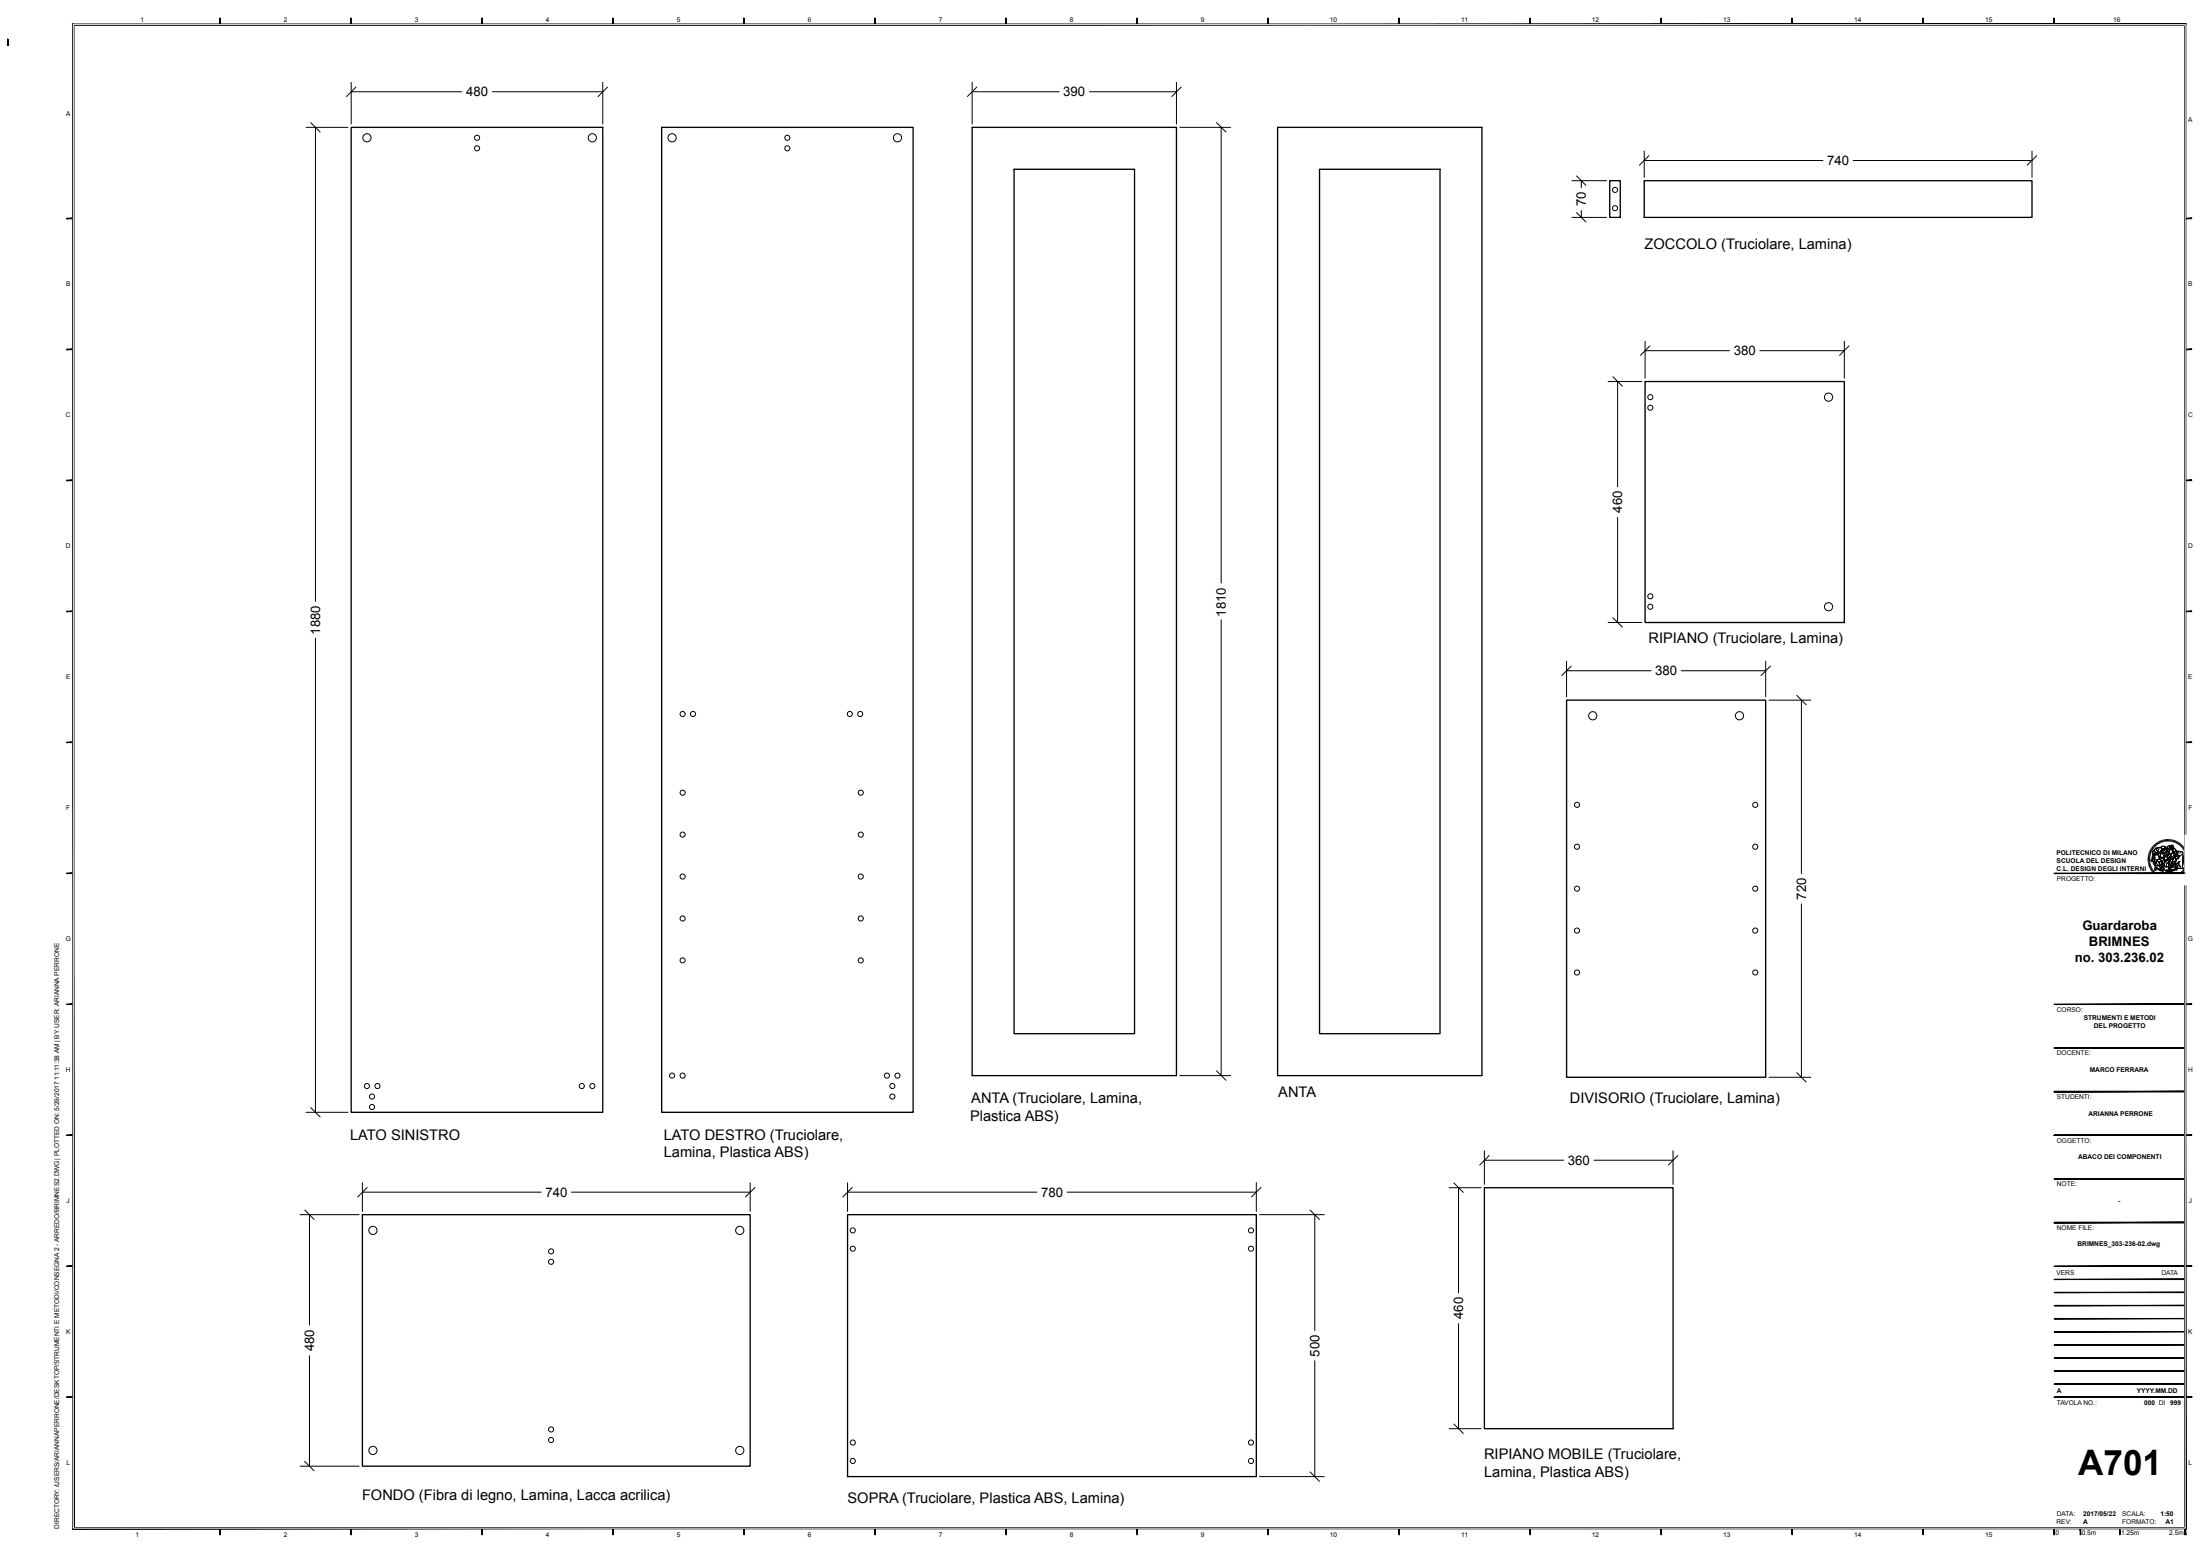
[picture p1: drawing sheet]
<svg xmlns="http://www.w3.org/2000/svg" width="840mm" height="594mm" viewBox="0 0 840 594" stroke-linecap="round" stroke-linejoin="round" font-family="sans-serif">
<g fill="none" stroke="#000" stroke-width=".51">
<path d="M134 48.6h96v376h-96zM252.5 48.6h96v376h-96zM371 48.6h78v362h-78zM487.6 48.6h78v362h-78zM387 64.6h46v330h-46zM503.6 64.6h46v330h-46zM614.3 69h4.1v14h-4.1zM627.5 69h148v14h-148zM627.8 145.6h76.1v92h-76.1zM597.9 267.3h76v143.9h-76zM566.5 453.4h72v92h-72zM138.3 463.7h148v96h-148z"/>
<path d="M323.5 463.7h156v100h-156z"/>
</g>
<g fill="none" stroke="#000" stroke-width=".38">
<path d="M134 31.4v15.9M134 35h42.2M135.8 33.3l-3.6 3.6M187.9 35h42.1M230 31.4v15.9M231.9 33.3l-3.6 3.6M371 35h33.2M371 31.4v15.9M372.8 33.3l-3.6 3.6M415.8 35h33.2M449 31.4v15.9M450.8 33.3l-3.6 3.6"/>
<path d="M116.8 48.6h16M118.6 46.8l3.6 3.6M120.4 48.6v181M450.3 48.6h19.3M464.3 46.8l3.6 3.6M466 48.6v174M627.5 57.7v10M629.3 59.5l-3.6 3.6M775.5 57.7v10M777.3 59.5l-3.6 3.6M599.9 69h13.2M601.7 67.2l3.6 3.6"/>
<path d="M603.5 69v2.6M627.5 61.3h68.2M707.3 61.3h68.2M599.9 83h13.2M601.7 81.2l3.6 3.6M603.5 80.4v2.6M627.8 130.3v14.1M627.8 133.9h32.3M629.7 132.1l-3.6 3.6M671.6 133.9h32.3M703.9 130.3v14.1M705.7 132.1l-3.6 3.6"/>
<path d="M613.7 145.6h12.9M615.6 143.8l3.6 3.6M617.3 145.6v40.2M617.3 197.5v40.1M466 236.6v174M613.7 237.6h12.9M615.6 235.8l3.6 3.6M120.4 243.6v181M597.9 252.5v13.5M597.9 256.1h32.2M599.7 254.3l-3.6 3.6M641.6 256.1h32.3"/>
<path d="M673.9 252.5v13.5M675.7 254.3l-3.6 3.6M675.1 267.3h16M685.7 265.5l3.6 3.5M687.5 267.3v66.2M819.7 328.1h.7M819.7 327.7h.7M819.7 328.4h.7M819.8 327.3l.7 .1M819.8 327l.7 .1M819.9 326.6l.6 .1M820 326.3l.6 .2"/>
<path d="M820 325.9l.7 .3M820.2 325.6l.6 .2M820.3 325.3l.6 .2M820.4 324.9l.7 .3M820.5 328.7l-.7 .1M820.5 329l-.7 .1M820.5 329.4l-.6 .1M820.6 324.6l.6 .3M820.6 329.7l-.6 .1M820.7 330l-.7 .2M820.8 324.3l.6 .3M820.8 330.3l-.7 .2"/>
<path d="M820.9 330.6l-.6 .3M820.9 324l.6 .4M821 330.9l-.6 .3M821.1 323.7l.6 .4M821.1 331.2l-.6 .3M821.3 331.5l-.6 .3M821.4 323.4l.5 .4M821.5 331.8l-.6 .3M821.6 323.2l.5 .4M821.6 325.7l1.4 .3 .6-.4v.6a1.28 1.28 0 0 1-2-.5zM821.6 325.7l.1 .5M821.6 332l-.5 .4"/>
<path d="M821.8 326.2l-.7 2.5 .4 .2M821.8 322.9l.5 .4M821.9 332.3l-.6 .4M821.9 324.7l.4-.2a1 1 0 0 0 1.2 1.1l-.5 .4-.4-.2a.72 .72 0 0 1-1.1-.6zM822 322.6l.5 .5M822 332.5l-.5 .5M822.1 326.2l.4 .1-.2 .6v2.1l-.3 .1-.5-.3zM822.1 326.2l-.3 .5-.3 2.2 .7 .2M822.2 324.5l-.3 .2a.56 .56 0 0 0-.4 .6 .56 .56 0 0 0 .5 .5l1 .2 .6-.4M822.3 332.8l-.5 .5M822.3 329.8l.1 .2a1.26 1.26 0 0 0 1.7 .3M822.3 322.4l.4 .5"/>
<path d="M822.4 324.2l.5-.5 1.4-.2a.84 .84 0 0 0-1 .3 .84 .84 0 0 0 0 1l.3 .1v.6a.98 .98 0 0 1-1-.3 .98 .98 0 0 1-.2-1zM822.5 330.2l.7 .3 .9-.2 .4 1.1 .2-.3 .2 .4-.1-.5 .4 .4-.2-.5 .4 .2-.8-.7 .3-.8 .6 .7a.99 .99 0 0 1 .1 1.4 .99 .99 0 0 1-1.4 .1 1.72 1.72 0 0 1-1.7-1.6zM822.5 330.2a3.3 3.3 0 0 0 2.5 2l.2 .1M822.5 326.3a.85 .85 0 0 1 1.4 .4l.3 1.2-.7 .2a.42 .42 0 0 0-.5 .2 .42 .42 0 0 0 .2 .6l-.4 .4-.5-.4zM822.5 333.1l-.5 .4M822.5 326.3l-.2 .6 .1 2.2M822.6 330.9l1.9 1.1a.81 .81 0 0 0 1.3-.6 .65 .65 0 0 1 0 1 .65 .65 0 0 1-.9 0l-1-.3a.66 .66 0 0 0-.5-.6 .66 .66 0 0 0-.7 .4l.2 .1-.4 .3-.2-.6zM822.6 322.1l.4 .6M822.6 330.9l-.3 .8 .2 .6 .3-.2-.1-.2a.66 .66 0 0 1 .7-.4 .66 .66 0 0 1 .5 .6l.5 .2a1.03 1.03 0 0 0 1.6-.1l-.2-.8M822.7 333.3l-.4 .5M822.8 329.3l-.6-.2-.3 .2v.7a.86 .86 0 0 1 .9-.4 .86 .86 0 0 1 .7 .5M822.9 329.1a.56 .56 0 0 1 .6-.4 .56 .56 0 0 1 .5 .5l-.1 1.3a1.31 1.31 0 0 1-1.5-.5v-.3l.6-.1z"/>
<path d="M822.9 321.9l.4 .6M823 333.5l-.5 .5M823 328.3l1.2-.4 .3 .2 .3-.5 .4-.1a1.12 1.12 0 0 1 1.1 1.2 1.12 1.12 0 0 1-1.2 1.1l-.2-.2 .4-.4-.2-.5-.5-.1-.5 .7-.7-.6-.2 .2zM823.2 321.7l.4 .6M823.2 333.7l-.4 .5M823.3 323.8a.9 .9 0 0 1 1.1-.3 .9 .9 0 0 1 .5 1.1l-.1 .1a1.77 1.77 0 0 0 .3 2.7l-.6 .7-.3-.2-.6-2.3a.91 .91 0 0 0-.6-1.2zM823.3 328.6l.8 .7M823.4 328.7a.57 .57 0 0 0-.4 .9M823.5 321.5l.3 .6M823.5 333.9l-.4 .5M823.6 326.2h-1.9l-.4 1.5-.5 .7 .3 .3M823.8 326.6l.2 1.4"/>
<path d="M823.8 321.3l.3 .7M823.8 334l-.4 .6M824 323.8l-.4 1.8 .6 1.8a.34 .34 0 0 0 0 .5 .34 .34 0 0 0 .4 .1l.1-.4 .5-.1a1.24 1.24 0 0 1-.8-1.6 .7 .7 0 0 1 .4-1.2 .86 .86 0 0 0-.1-1.1 .86 .86 0 0 0-1.1-.1 1.3 1.3 0 0 0-1.4 1.5l1.3 .6M824.1 334.2l-.4 .6M824.1 321.2l.3 .6M824.2 327.9l-.7 .2a.4 .4 0 0 0-.5 .2 .4 .4 0 0 0 .2 .5M824.3 323.5a.82 .82 0 0 0-1 .3 .82 .82 0 0 0 0 1l.3 .1M824.3 334.4l-.3 .6M824.4 321l.3 .7M824.5 325.4l.8-.3 .3 .2-.4 .2 .2 .4-.7-.1zM824.5 328.7l.7 .2-.2 .6a.86 .86 0 0 0-.4 .9 .86 .86 0 0 0 .8 .6l-.4-.1 .2 .5-.4-.4 .1 .5-.2-.4-.2 .3v-.3a1.72 1.72 0 0 1 0-2.4zM824.5 328.7l.2-.1a.46 .46 0 0 1 .5 .1 .46 .46 0 0 1 0 .6 .91 .91 0 0 0-.6 .9 .91 .91 0 0 0 .8 .8l-.4-.1 .2 .5-.4-.4 .1 .5-.2-.4-.2 .3v-.3a1.72 1.72 0 0 1 0-2.4z"/>
<path d="M824.6 324.8l.9-.3-.1 .6-1.2 .4zM824.6 325.4l.1 .4 .7 .1M824.6 334.5l-.2 .6M824.7 323.6v-.1a1.03 1.03 0 0 1 1.1-.5 1.03 1.03 0 0 1 .8 .9l-.5-.2-.3 .3h-.8M824.7 320.9l.3 .6M824.8 323.3l1.3-.1a.42 .42 0 0 1 .5 .1 .42 .42 0 0 1-.1 .6l-.4-.2a.68 .68 0 0 1-.8 .4 .68 .68 0 0 1-.5-.7zM824.9 323.9l.5 .2 .7-.4 .4 .2-.6 .8-1-.1zM824.9 334.6l-.2 .7M825.1 320.8l.2 .6M825.2 327.5a1.15 1.15 0 0 1 1 .8 1.15 1.15 0 0 1-.3 1.2M825.2 334.7l-.2 .7M825.3 325.4h.8l-.5 .6-.4-.2z"/>
<path d="M825.3 329.8l.3 1a.79 .79 0 0 1 0 .9 .79 .79 0 0 1-.8 .3M825.3 325.1l.3 .2M825.4 324.8l-1.1 .7M825.4 328.4l-.7 .2M825.4 320.7l.2 .6M825.5 324.5l-.4 .5M825.5 334.8l-.1 .7M825.6 328.1l.7 .5M825.7 325.4h.4l-.3 .6-.4-.1a.31 .31 0 0 1-.2-.4 .31 .31 0 0 1 .5 0h-.2M825.7 328.5a.72 .72 0 0 1 .2 1 .72 .72 0 0 1-1 .2M825.8 327.7v-.1a1.09 1.09 0 0 1 1.7-.2l.1 .6-1.4 .4 .6 .3 .9-.8-.3-.6-1.1-.3-.7 .6 .5-1.3 1.3 .2 .5-.3v-.4l.6 .2 .1 1-.3 .6 .2 .4-.9 1.3h-.4l.5 .2v.4l.2-.2a1.09 1.09 0 0 1-.5 1.1 1.09 1.09 0 0 1-1.3-.1l-.3-.4 .5-1.6M825.8 327.5l.6-.5 .6 .1 .7 .8-1.6 .6z"/>
<path d="M825.8 320.6l.1 .7M825.8 330.3l.8 .7M825.9 334.9l-.2 .7M826 324.4l.1 .1M826.1 324l.2 .1M826.1 329.7v.9M826.1 326.3l-.5 .7v.6M826.1 320.5l.1 .7M826.1 324.1h.1M826.2 328.4l1-.5a.55 .55 0 0 1-.3 .7 .55 .55 0 0 1-.7-.2zM826.2 335l-.1 .6M826.2 329.2l-.7 1.3"/>
<path d="M826.3 328.5h.1M826.4 324.3l.9-.3a.38 .38 0 0 1-.2 .5 .38 .38 0 0 1-.5-.2zM826.4 324.3l.6-.3 .3 .3v-.3a.37 .37 0 0 1-.2 .6 .37 .37 0 0 1-.5-.3zM826.5 323.9l-.6 .8-1-.1M826.5 320.5l.1 .7M826.5 335l-.1 .7M826.6 332.3l1.9-.5 1.2 .2-2 .6zM826.6 332.3l1.1 .3v.3l-1.1-.4zM826.6 324.9a.86 .86 0 0 1 1.1 .3 .86 .86 0 0 1 0 1l-.2-.3a.5 .5 0 0 0 0-.8 .5 .5 0 0 0-.7 .3l.1 .2a.47 .47 0 0 1 .2 .6 .47 .47 0 0 1-.6 .3 .47 .47 0 0 1-.3-.5zM826.8 320.4l.1 .7M826.8 335v.7M826.9 325a.76 .76 0 0 1 .8 .7 .76 .76 0 0 1-.8 .8z"/>
<path d="M826.9 329.4l-.3 1.6 1-.2M826.9 324a.37 .37 0 0 1 .5-.2 .37 .37 0 0 1 .1 .6M826.9 328.5v.1M826.9 323.8l.3-.1a.4 .4 0 0 1 .5 .2 .4 .4 0 0 1-.1 .5l-.3-.4-.4 .1zM827 328.1l.2 .1M827 328.4l.1 .1M827.1 328.2l-.1 .1M827.2 325.2l-.2 .1M827.2 335v.7M827.2 320.4v.7M827.2 329.3h.4l.2-.5 .4-.2-.5 1.3v-.4zM827.3 326.5v.7"/>
<path d="M827.4 328l-.6 .7-.5-.3M827.4 325.1l.1 .3M827.5 325.2a.41 .41 0 0 0-.6-.2 .41 .41 0 0 0 0 .6 .52 .52 0 0 1 0 1 .52 .52 0 0 1-.8-.5l.7-1.2a.86 .86 0 0 1 .9 .4 .86 .86 0 0 1 0 1l-.2-.4M827.5 335v.8M827.5 320.4v.7M827.6 325.6h-.2M827.6 325.4l.1 .5h-.8M827.6 326.2l-.7 .3M827.7 332.6l2-.6v.3l-2 .6zM827.7 332.6v.3M827.7 324.3l.3 .2-.2 .9M827.8 329.4l-.1 .5 .2-.2"/>
<path d="M827.8 335v.7M827.8 323.8l.2 .5M827.9 325.8l.1-1.3-.3-.5a.61 .61 0 0 1-.5-.8 .61 .61 0 0 1 1-.2l-.1 1.5 .2-.6 .3 .4 .5-.2v.6a.68 .68 0 0 1 .3 .8 .68 .68 0 0 1-.7 .4l-.2 .1M827.9 320.4v.7M828 329.1l-.2 .3-.1-.2M828 326.8l-.2 1.4M828 326l.4 .3M828 330.9l.2-.1 .1 1.1-.2-.6-.4 .7zM828.1 328l-.4 .8M828.1 335l.1 .7M828.2 328.6l-.6 .7h-.4l.5 .2M828.2 326.9l-.4 .9"/>
<path d="M828.3 322.9a.81 .81 0 0 1 1.1 0 .81 .81 0 0 1 0 1.1l-.3 .8 .2-1.4a.49 .49 0 0 0-.6-.2 .49 .49 0 0 0-.3 .6l-.3 .7-.1-.9zM828.3 322.9a.86 .86 0 0 1 1.2 .1 .86 .86 0 0 1-.1 1.2l-.3 .6 .2-1.4a.49 .49 0 0 0-.6-.2 .49 .49 0 0 0-.3 .6l-.3 .7-.1-.9zM828.3 322.9l-.9 .1-.2 .6M828.3 320.5l-.1 .7M828.3 323.9l.3 .4 .5-.2M828.5 335v.7M828.5 326a1.35 1.35 0 0 1 2 .2l-.4 .8a.92 .92 0 0 1-1.3 .3 .92 .92 0 0 1-.3-1.3zM828.5 323.6l.3 .1M828.5 323.4l.6-.2 .3 .5-.3 .4h-.7zM828.5 328l.9-.1-1.1 2.2v.8h-.3l-.2 .5-.2-.9zM828.5 328l-.9 2.5 .2 .9 .4-.6 .2 1.4-.3-.9-.4 1 .1-.9M828.6 327l-.1 1 .9-.1 .5-.6"/>
<path d="M828.6 320.5l-.1 .7M828.6 324.1h.1M828.6 323.7h.1M828.7 324h.1M828.8 334.9l.1 .7M829 323.8l.2 .1M829 320.6l-.2 .6M829.1 329l.7-.2-.5 1.3 .2 .8-.4 .2-.4-.2zM829.1 323.9h-.1M829.1 334.9l.2 .6M829.2 324.6l.4 .7M829.3 327.1h.1"/>
<path d="M829.3 325.5l.9-.4 1-.1-.7 .9zM829.3 320.7l-.2 .6M829.4 327.9l-1.1 2.2v.8M829.4 334.8l.2 .6M829.4 327l-.3 .1M829.5 323.7l1.2 1.3-1.1 .3-.2-.2zM829.5 323.7l.9 1M829.5 327.4h-.1M829.6 320.8l-.2 .6M829.7 332v.3l-2 .6-1.1-.4v-.2M829.7 334.7l.2 .6M829.8 328.9l-.5 1.2 .2 .8-.4 .2-.4-.2 .3-1.9"/>
<path d="M830 320.9l-.2 .6M830 327h.3l-.1 1.8-1.2 .2 .4-1.1zM830 334.6l.3 .6M830.1 326.7l-.2 .4M830.1 325.8l.4 .4M830.1 324.5l.5 .5M830.2 328.8l-1.2 .2M830.2 330.2l.2 .4M830.3 327v1.2a4.2 4.2 0 0 0-.3 3.2h.2M830.3 321l-.2 .6M830.3 334.5l.3 .5M830.5 329.9l1.1-.9-.8 2.1 .2 .7-.7 .3a.77 .77 0 0 1 .1-1.2z"/>
<path d="M830.5 325.9a1.32 1.32 0 0 1 2-.8 .53 .53 0 0 1 .6 .4 .53 .53 0 0 1-.3 .6 1.19 1.19 0 0 1-1.1 .8 1.19 1.19 0 0 1-1.1-.7M830.5 326.2l-.5 .8a.74 .74 0 0 1-1 .3 .74 .74 0 0 1-.3-1.1 .74 .74 0 0 1 1-.2l-.2 .6a.49 .49 0 0 0 .7-.2 .49 .49 0 0 0-.3-.7 .91 .91 0 0 0-.9-.1 .91 .91 0 0 0-.5 .9M830.6 327.7v.6M830.6 334.3l.3 .6M830.7 321.2l-.3 .6M830.9 334.1l.4 .6M831 321.3l-.3 .6M831 326.9l-.8 .1M831.1 331.1l.5 .4M831.2 333.9l.4 .6M831.3 325l-2 .5M831.3 321.5l-.4 .6"/>
<path d="M831.4 325.1l.9 .1a.52 .52 0 0 1 .7 .1 .52 .52 0 0 1 0 .7l.3 2.9a2.62 2.62 0 0 0-.1 2.6h-2.4l.8-2.5-1.5 1.3a5.2 5.2 0 0 1 1.6-3.4l.3-.1a.91 .91 0 0 1-.9-.6 .91 .91 0 0 1 .3-1.1zM831.4 333.8l.4 .5M831.5 329.9l.8 .9M831.5 326.9l-1 1.8-.4 1.6 1.4-1.3 .6-.2M831.6 325a.93 .93 0 0 0-.6 1.1 .93 .93 0 0 0 1 .7M831.6 321.7l-.4 .5M831.6 329l-.8 2.6a.36 .36 0 0 1-.3 .5 .36 .36 0 0 1-.3-.5l.3-1.6M831.7 333.6l.4 .5M831.7 326.9l-.2 1.1M831.8 330.4l.3 .8 .4 .3M831.9 321.9l-.4 .5M832 333.4l.4 .5"/>
<path d="M832.1 322.1l-.4 .5M832.1 325.4l-.3 .3M832.2 333.2l.5 .5M832.4 322.3l-.4 .5M832.4 332.9l.5 .5M832.7 332.7l.5 .4M832.7 322.6l-.5 .4M832.9 332.5l.5 .4M832.9 327.1l.1 3.3M833 326l.3 2-.3 2.7 .2 .8h-2.4M833 322.8l-.5 .5M833.1 332.2l.5 .4"/>
<path d="M833.2 323.1l-.5 .4M833.2 331.9l.6 .4M833.4 323.4l-.5 .4M833.4 331.7l.6 .3M833.6 331.4l.6 .3M833.6 323.6l-.5 .4M833.7 331.1l.6 .3M833.8 323.9l-.5 .4M833.8 330.8l.7 .2M834 330.5l.6 .2M834 324.2l-.5 .4M834.1 330.2l.6 .1"/>
<path d="M834.2 324.5l-.6 .3M834.2 329.8l.6 .2M834.2 329.5l.7 .2M834.3 329.2l.7 .1M834.3 324.8l-.5 .3M834.3 328.9l.7 .1M834.4 328.3h.7M834.4 328h.7M834.4 328.6h.7M834.5 325.2l-.6 .2M834.6 325.5l-.6 .2M834.7 325.9l-.6 .2"/>
<path d="M834.8 326.2l-.6 .2M834.9 326.5l-.6 .2M835 326.9l-.7 .1M835 327.3h-.7M835.1 327.6h-.7M687.5 345v66.2M450.3 410.6h19.3M464.3 408.8l3.6 3.6M675.1 411.2h16M685.7 409.5l3.6 3.6M116.8 424.6h16M118.6 422.8l3.6 3.6"/>
<path d="M566.5 439.3v12.8M638.5 439.3v12.8M138.3 451.5v11M138.3 455.1h68.2M140.1 453.3l-3.6 3.6M218.1 455.1h68.2M286.3 451.5v11M288.1 453.3l-3.6 3.6M323.5 455.1h72.2M323.5 451.5v11M325.2 453.3l-3.6 3.6M407.2 455.1h72.3"/>
<path d="M479.5 451.5v11M481.2 453.3l-3.6 3.6M553 453.4h12.3M554.9 451.6l3.6 3.6M556.6 453.4v40.1M566.5 442.9h30.3M568.3 441.1l-3.6 3.6M608.3 442.9h30.2M640.3 441.1l-3.6 3.6M114.5 463.7h22.6M116.3 461.9l3.6 3.6M118.1 463.7v42.2"/>
<path d="M480.7 463.7h24.7M500 461.9l3.6 3.6M501.8 463.7v44.2M118.1 517.5v42.2M501.8 519.5v44.2M556.6 505.3v40.1M114.5 559.7h22.6M116.3 557.9l3.6 3.6M553 545.4h12.3M554.9 543.6l3.6 3.6M480.7 563.7h24.7M500 561.9l3.6 3.6"/>
<circle cx="140" cy="52.6" r="1.57"/>
<circle cx="182.1" cy="56.6" r=".97"/>
<circle cx="182.1" cy="52.6" r=".97"/>
<circle cx="226.1" cy="52.6" r="1.57"/>
<circle cx="256.5" cy="52.6" r="1.57"/>
<circle cx="300.5" cy="56.6" r=".97"/>
<circle cx="300.5" cy="52.6" r=".97"/>
<circle cx="342.5" cy="52.6" r="1.57"/>
<circle cx="616.4" cy="79.5" r=".97"/>
<circle cx="616.4" cy="72.5" r=".97"/>
<circle cx="629.8" cy="151.6" r=".97"/>
<circle cx="629.8" cy="155.6" r=".97"/>
<circle cx="697.9" cy="151.6" r="1.57"/>
<circle cx="629.8" cy="231.6" r=".97"/>
<circle cx="629.8" cy="227.6" r=".97"/>
<circle cx="697.9" cy="231.6" r="1.57"/>
<circle cx="260.5" cy="272.6" r=".97"/>
<circle cx="264.5" cy="272.6" r=".97"/>
<circle cx="324.3" cy="272.6" r=".97"/>
<circle cx="328.3" cy="272.6" r=".97"/>
<circle cx="607.9" cy="273.2" r="1.57"/>
<circle cx="663.9" cy="273.2" r="1.57"/>
<circle cx="260.5" cy="318.6" r=".97"/>
<circle cx="260.5" cy="302.6" r=".97"/>
<circle cx="328.5" cy="302.6" r=".97"/>
<circle cx="328.5" cy="318.6" r=".97"/>
<circle cx="601.9" cy="307.2" r=".97"/>
<circle cx="669.9" cy="307.2" r=".97"/>
<circle cx="260.5" cy="334.6" r=".97"/>
<circle cx="328.5" cy="334.6" r=".97"/>
<circle cx="601.9" cy="323.2" r=".97"/>
<circle cx="601.9" cy="339.2" r=".97"/>
<circle cx="669.9" cy="323.2" r=".97"/>
<circle cx="669.9" cy="339.2" r=".97"/>
<circle cx="260.5" cy="350.6" r=".97"/>
<circle cx="328.5" cy="350.6" r=".97"/>
<circle cx="601.9" cy="355.2" r=".97"/>
<circle cx="669.9" cy="355.2" r=".97"/>
<circle cx="260.5" cy="366.6" r=".97"/>
<circle cx="328.5" cy="366.6" r=".97"/>
<circle cx="601.9" cy="371.2" r=".97"/>
<circle cx="669.9" cy="371.2" r=".97"/>
<circle cx="140" cy="414.6" r=".97"/>
<circle cx="142" cy="418.6" r=".97"/>
<circle cx="144.1" cy="414.6" r=".97"/>
<circle cx="222" cy="414.6" r=".97"/>
<circle cx="226.1" cy="414.6" r=".97"/>
<circle cx="256.5" cy="410.6" r=".97"/>
<circle cx="260.5" cy="410.6" r=".97"/>
<circle cx="338.5" cy="410.6" r=".97"/>
<circle cx="340.6" cy="418.6" r=".97"/>
<circle cx="340.6" cy="414.6" r=".97"/>
<circle cx="342.5" cy="410.6" r=".97"/>
<circle cx="142" cy="422.6" r=".97"/>
<circle cx="142.3" cy="469.7" r="1.57"/>
<circle cx="210.3" cy="477.7" r=".97"/>
<circle cx="282.3" cy="469.7" r="1.57"/>
<circle cx="325.5" cy="469.7" r=".97"/>
<circle cx="325.5" cy="476.7" r=".97"/>
<circle cx="477.4" cy="476.7" r=".97"/>
<circle cx="477.4" cy="469.7" r=".97"/>
<circle cx="210.3" cy="481.7" r=".97"/>
<circle cx="142.3" cy="553.7" r="1.57"/>
<circle cx="210.3" cy="549.7" r=".97"/>
<circle cx="210.3" cy="545.7" r=".97"/>
<circle cx="282.3" cy="553.7" r="1.57"/>
<circle cx="325.5" cy="550.7" r=".97"/>
<circle cx="325.5" cy="557.7" r=".97"/>
<circle cx="477.4" cy="550.7" r=".97"/>
<circle cx="477.4" cy="557.7" r=".97"/>
</g>
<g fill="#000" stroke="#000" stroke-width=".38">
<path d="M2.9 14.9l.2 2.5zM2.9 14.9l.2 2.5z"/>
<path d="M27.8 9.2l.4 573.9v-573.5zM27.8 9.2l.4 573.9-.4 .5z"/>
<path d="M83.9 6.9l.2 2.5zM83.9 6.9l.2 2.5z"/>
<path d="M133.9 6.9l.2 2.5zM133.9 6.9l.2 2.5z"/>
<path d="M183.9 6.9l.2 2.5v-2.5zM183.9 6.9l.2 2.5h-.2z"/>
<path d="M233.9 6.9l.2 2.5v-2.5zM233.9 6.9l.2 2.5h-.2z"/>
<path d="M283.9 6.9l.2 2.5v-2.5zM283.9 6.9l.2 2.5h-.2z"/>
<path d="M333.9 6.9l.2 2.5v-2.5zM333.9 6.9l.2 2.5h-.2z"/>
<path d="M383.9 6.9l.2 2.5zM383.9 6.9l.2 2.5z"/>
<path d="M433.9 6.9l.2 2.5zM433.9 6.9l.2 2.5z"/>
<path d="M483.9 6.9l.2 2.5zM483.9 6.9l.2 2.5z"/>
<path d="M533.9 6.9l.2 2.5zM533.9 6.9l.2 2.5z"/>
<path d="M583.9 6.9l.2 2.5zM583.9 6.9l.2 2.5z"/>
<path d="M633.9 6.9l.2 2.5zM633.9 6.9l.2 2.5z"/>
<path d="M683.9 6.9l.2 2.5zM683.9 6.9l.2 2.5z"/>
<path d="M733.9 6.9l.2 2.5zM733.9 6.9l.2 2.5z"/>
<path d="M783.9 6.9l.2 2.5zM783.9 6.9l.2 2.5z"/>
<path d="M28.2 9.6h805.5l.5-.4zM27.8 9.2h806.4l-806 .4z"/>
<path d="M25.5 83.5h2.5v-.2zM25.5 83.3h2.5l-2.5 .2z"/>
<path d="M834 83.5h2.5v-.2zM834 83.3h2.5l-2.5 .2z"/>
<path d="M25.5 133.5h2.5v-.2zM25.5 133.3h2.5l-2.5 .2z"/>
<path d="M834 133.5h2.5v-.2zM834 133.3h2.5l-2.5 .2z"/>
<path d="M25.5 183.5h2.5v-.2zM25.5 183.3h2.5l-2.5 .2z"/>
<path d="M834 183.5h2.5v-.2zM834 183.3h2.5l-2.5 .2z"/>
<path d="M25.5 233.5l2.5-.2zM25.5 233.3h2.5z"/>
<path d="M834 233.5l2.5-.2zM834 233.3h2.5z"/>
<path d="M25.5 283.5l2.5-.2zM25.5 283.3h2.5z"/>
<path d="M834 283.5l2.5-.2zM834 283.3h2.5z"/>
<path d="M25.5 333.5l2.5-.2zM25.5 333.3h2.5z"/>
<path d="M784 333.5l50-.2zM784 333.3h50z"/>
<path d="M834 333.5l2.5-.2zM834 333.3h2.5z"/>
<path d="M25.5 383.5l2.5-.2zM25.5 383.3h2.5z"/>
<path d="M784 383.5l50-.2zM784 383.3h50z"/>
<path d="M834 383.5l2.5-.2zM834 383.3h2.5z"/>
<path d="M784 416.6h50zM784 416.8l50-.2z"/>
<path d="M784 400.2h50v-.3zM784 399.9h50l-50 .3z"/>
<path d="M784 416.8l50-.2zM784 416.6h50z"/>
<path d="M25.5 433.5l2.5-.2zM25.5 433.3h2.5z"/>
<path d="M784 433.3h50zM784 433.5l50-.2z"/>
<path d="M784 433.3h50zM784 433.5l50-.2z"/>
<path d="M784 433.3h50zM784 433.5l50-.2z"/>
<path d="M784 433.3h50zM784 433.5l50-.2z"/>
<path d="M834 433.5l2.5-.2zM834 433.3h2.5z"/>
<path d="M784 449.9v.3l50-.3zM784 450.2l50-.3v.3z"/>
<path d="M784 466.6h50zM784 466.8l50-.2z"/>
<path d="M784 466.6h50zM784 466.8l50-.2z"/>
<path d="M25.5 483.5l2.5-.2zM25.5 483.3h2.5z"/>
<path d="M784 498.3h50zM784 498.5l50-.2z"/>
<path d="M784 493.3h50zM784 493.5l50-.2z"/>
<path d="M784 488.3h50zM784 488.5l50-.2z"/>
<path d="M784 483.3h50zM784 483.5l50-.2z"/>
<path d="M834 483.5l2.5-.2zM834 483.3h2.5z"/>
<path d="M834 483.5l2.5-.2zM834 483.3h2.5z"/>
<path d="M784 518.3h50zM784 518.4l50-.1z"/>
<path d="M784 513.3h50zM784 513.4l50-.1z"/>
<path d="M784 508.3h50zM784 508.4l50-.1z"/>
<path d="M784 503.3h50zM784 503.4l50-.1z"/>
<path d="M25.5 533.5l2.5-.2zM25.5 533.3h2.5z"/>
<path d="M784 533.3h50zM784 533.5l50-.2z"/>
<path d="M784 533.3h50zM784 533.5l50-.2z"/>
<path d="M784 528.3h50zM784 528.4l50-.1z"/>
<path d="M784 523.3h50zM784 523.4l50-.1z"/>
<path d="M834 533.5l2.5-.2zM834 533.3h2.5z"/>
<path d="M834 533.5l2.5-.2zM834 533.3h2.5z"/>
<path d="M834 533.5l2.5-.2zM834 533.3h2.5z"/>
<path d="M834 533.5l2.5-.2zM834 533.3h2.5z"/>
<path d="M28.2 583.1l-.4 .5 805.9-.5zM27.8 583.6l805.9-.5 .5 .5z"/>
<path d="M83.9 583.4l.2 2.5zM83.9 583.4l.2 2.5z"/>
<path d="M133.9 583.4l.2 2.5zM133.9 583.4l.2 2.5z"/>
<path d="M183.9 583.4l.2 2.5v-2.5zM183.9 583.4l.2 2.5h-.2z"/>
<path d="M233.9 583.4l.2 2.5v-2.5zM233.9 583.4l.2 2.5h-.2z"/>
<path d="M283.9 583.4l.2 2.5v-2.5zM283.9 583.4l.2 2.5h-.2z"/>
<path d="M333.9 583.4l.2 2.5v-2.5zM333.9 583.4l.2 2.5h-.2z"/>
<path d="M383.9 583.4l.2 2.5zM383.9 583.4l.2 2.5z"/>
<path d="M433.9 583.4l.2 2.5zM433.9 583.4l.2 2.5z"/>
<path d="M483.9 583.4l.2 2.5zM483.9 583.4l.2 2.5z"/>
<path d="M533.9 583.4l.2 2.5zM533.9 583.4l.2 2.5z"/>
<path d="M583.9 583.4l.2 2.5zM583.9 583.4l.2 2.5z"/>
<path d="M633.9 583.4l.2 2.5zM633.9 583.4l.2 2.5z"/>
<path d="M683.9 583.4l.2 2.5zM683.9 583.4l.2 2.5z"/>
<path d="M719.5 583.3h60zM719.5 583.5l60-.2z"/>
<path d="M733.9 583.4l.2 2.5zM733.9 583.4l.2 2.5z"/>
<path d="M783.9 583.4l.2 2.5zM783.9 583.4l.2 2.5z"/>
<path d="M783.9 583.4l.2 2.5zM783.9 583.4l.2 2.5z"/>
<path d="M793.9 583.4l.2 2.5v-2.5zM793.9 583.4l.2 2.5h-.2z"/>
<path d="M808.9 583.4l.2 2.5zM808.9 583.4l.2 2.5z"/>
<path d="M833.7 9.6v573.5l.5 .5zM833.7 9.6l.5-.4v574.4z"/>
<path d="M833.8 583.4l.4 2.5v-2.5zM833.8 583.4l.4 2.5h-.4z"/>
</g>
<g fill="#fff" stroke="#fff" stroke-width=".38">
<path d="M809 333.4l30.7 4.3h-30.7z"/>
<path d="M809 333.4h25l5.7 4.3z"/>
<path d="M834 318.9h5.7l-5.7 14.5z"/>
<path d="M839.7 318.9v18.8l-5.7-4.3z"/>
</g>
<path d="M809 333.4h25v-14.5h5.7v18.8h-30.7z" fill="none" stroke="#fff" stroke-width=".38"/>
<path d="M28 9.4h806v574h-806z" fill="none" stroke="#fbfbfb" stroke-width=".38"/>
<text font-size="13.4" x="793.1" y="563.2">A701</text>
<g font-size="5.6">
<text x="627.7" y="95">ZOCCOLO (Truciolare, Lamina)</text>
<text x="629.1" y="245.6">RIPIANO (Truciolare, Lamina)</text>
<text x="487.8" y="418.7">ANTA</text>
<text x="370.7" y="421.2">ANTA (Truciolare, Lamina,</text>
<text x="599.1" y="421">DIVISORIO (Truciolare, Lamina)</text>
<text x="370.2" y="427.8">Plastica ABS)</text>
<text x="133.6" y="435.3">LATO SINISTRO</text>
<text x="253.3" y="435.1">LATO DESTRO (Truciolare,</text>
<text x="253.3" y="441.8">Lamina, Plastica ABS)</text>
<text x="566.4" y="557.1">RIPIANO MOBILE (Truciolare,</text>
<text x="566.4" y="563.8">Lamina, Plastica ABS)</text>
<text x="138.2" y="572.5">FONDO (Fibra di legno, Lamina, Lacca acrilica)</text>
<text x="323.5" y="573.9">SOPRA (Truciolare, Plastica ABS, Lamina)</text>
</g>
<g font-size="5">
<text x="177.9" y="36.8">480</text>
<text x="405.8" y="36.8">390</text>
<text x="697.3" y="63.1">740</text>
<text x="605.3" y="78.8" transform="rotate(-90 605.3 78.8)">70</text>
<text x="661.7" y="135.7">380</text>
<text x="619.1" y="195.7" transform="rotate(-90 619.1 195.7)">460</text>
<text x="467.8" y="235.4" transform="rotate(-90 467.8 235.4)">1810</text>
<text x="122.2" y="242.3" transform="rotate(-90 122.2 242.3)">1880</text>
<text x="631.7" y="257.8">380</text>
<text x="689.3" y="343.4" transform="rotate(-90 689.3 343.4)">720</text>
<text x="794.7" y="355.1">Guardaroba</text>
<text x="797.2" y="361.1">BRIMNES</text>
<text x="791.8" y="367.1">no. 303.236.02</text>
<text x="598.3" y="444.7">360</text>
<text x="208.2" y="456.9">740</text>
<text x="397.3" y="456.9">780</text>
<text x="558.4" y="503.5" transform="rotate(-90 558.4 503.5)">460</text>
<text x="119.9" y="515.8" transform="rotate(-90 119.9 515.8)">480</text>
<text x="503.6" y="517.9" transform="rotate(-90 503.6 517.9)">500</text>
</g>
<g font-size="2.5">
<text x="53.6" y="8.2">1</text>
<text x="108.3" y="8.2">2</text>
<text x="158.3" y="8.2">3</text>
<text x="208.3" y="8.2">4</text>
<text x="258.3" y="8.2">5</text>
<text x="308.3" y="8.2">6</text>
<text x="358.3" y="8.2">7</text>
<text x="408.3" y="8.2">8</text>
<text x="458.3" y="8.2">9</text>
<text x="507.6" y="8.2">10</text>
<text x="557.7" y="8.2">11</text>
<text x="607.6" y="8.2">12</text>
<text x="657.6" y="8.2">13</text>
<text x="707.6" y="8.2">14</text>
<text x="757.6" y="8.2">15</text>
<text x="806.4" y="8.2">16</text>
<text x="25.3" y="44.3">A</text>
<text x="835.1" y="46.6">A</text>
<text x="25.3" y="109.3">B</text>
<text x="835.1" y="109.3">B</text>
<text x="25.2" y="159.3">C</text>
<text x="835.1" y="159.3">C</text>
<text x="25.2" y="209.3">D</text>
<text x="835.1" y="209.3">D</text>
<text x="25.3" y="259.3">E</text>
<text x="835.1" y="259.3">E</text>
<text x="25.3" y="309.3">F</text>
<text x="835.2" y="309.3">F</text>
<text x="784.8" y="326.3">POLITECNICO DI MILANO</text>
<text x="784.9" y="329.4">SCUOLA DEL DESIGN</text>
<text x="784.9" y="332.4">C.L. DESIGN DEGLI INTERNI</text>
<text x="785" y="336.2">PROGETTO:</text>
<text x="25.1" y="359.3">G</text>
<text x="835" y="359.3">G</text>
<text x="785" y="386.2">CORSO:</text>
<text x="795.3" y="389.6">STRUMENTI E METODI</text>
<text x="799.1" y="392.6">DEL PROGETTO</text>
<text x="785" y="402.8">DOCENTE:</text>
<text x="25.2" y="409.3">H</text>
<text x="797.6" y="409.3">MARCO FERRARA</text>
<text x="835.1" y="409.3">H</text>
<text x="785" y="419.5">STUDENTI:</text>
<text x="797" y="425.9">ARIANNA PERRONE</text>
<text x="785" y="436.2">OGGETTO:</text>
<text x="793.1" y="442.4">ABACO DEI COMPONENTI</text>
<text x="785" y="452.8">NOTE:</text>
<text x="25.4" y="459.3">J</text>
<text x="808.4" y="459.3">-</text>
<text x="835.3" y="459.3">J</text>
<text x="785" y="469.5">NOME FILE:</text>
<text x="792.9" y="475.7">BRIMNES_303-236-02.dwg</text>
<text x="784.9" y="486.8">VERS</text>
<text x="824.9" y="486.8">DATA</text>
<text x="25.3" y="509.3">K</text>
<text x="835.1" y="509.3">K</text>
<text x="785" y="531.8">A</text>
<text x="815.5" y="531.8">YYYY.MM.DD</text>
<text x="785" y="536.3">TAVOLA NO.:</text>
<text x="818.3" y="536.3">000 DI</text>
<text x="828.3" y="536.3">999</text>
<text x="25.4" y="559.3">L</text>
<text x="835.3" y="559.3">L</text>
<text x="784.9" y="581.7">REV:</text>
<text x="785" y="578.8">DATA:</text>
<text x="795" y="581.8">A</text>
<text x="795" y="578.8">2017/05/22</text>
<text x="809.9" y="578.8">SCALA:</text>
<text x="809.9" y="581.8">FORMATO:</text>
<text x="824.5" y="578.8">1:50</text>
<text x="826.4" y="581.8">A1</text>
<text x="22.5" y="583.6" transform="rotate(-90 22.5 583.6)">DIRECTORY: /USERS/ARIANNAPERRONE/DESKTOP/STRUMENTI E METODI/CONSEGNA 2 - ARREDO/BRIMNES2.DWG| PLOTTED ON: 5/29/2017 11:11:38 AM | BY USER: ARIANNA PERRONE</text>
<text x="51.8" y="586.8">1</text>
<text x="108.3" y="586.8">2</text>
<text x="158.3" y="586.8">3</text>
<text x="208.3" y="586.8">4</text>
<text x="258.3" y="586.8">5</text>
<text x="308.3" y="586.8">6</text>
<text x="358.3" y="586.8">7</text>
<text x="408.3" y="586.8">8</text>
<text x="458.3" y="586.8">9</text>
<text x="507.6" y="586.8">10</text>
<text x="557.7" y="586.8">11</text>
<text x="607.6" y="586.8">12</text>
<text x="657.6" y="586.8">13</text>
<text x="707.6" y="586.8">14</text>
<text x="757.6" y="586.8">15</text>
<text x="784.5" y="585.9">0</text>
<text x="794.5" y="585.9">0.5m</text>
<text x="809.5" y="585.9">1.25m</text>
<text x="827.9" y="585.9">2.5m</text>
</g>
</svg>
